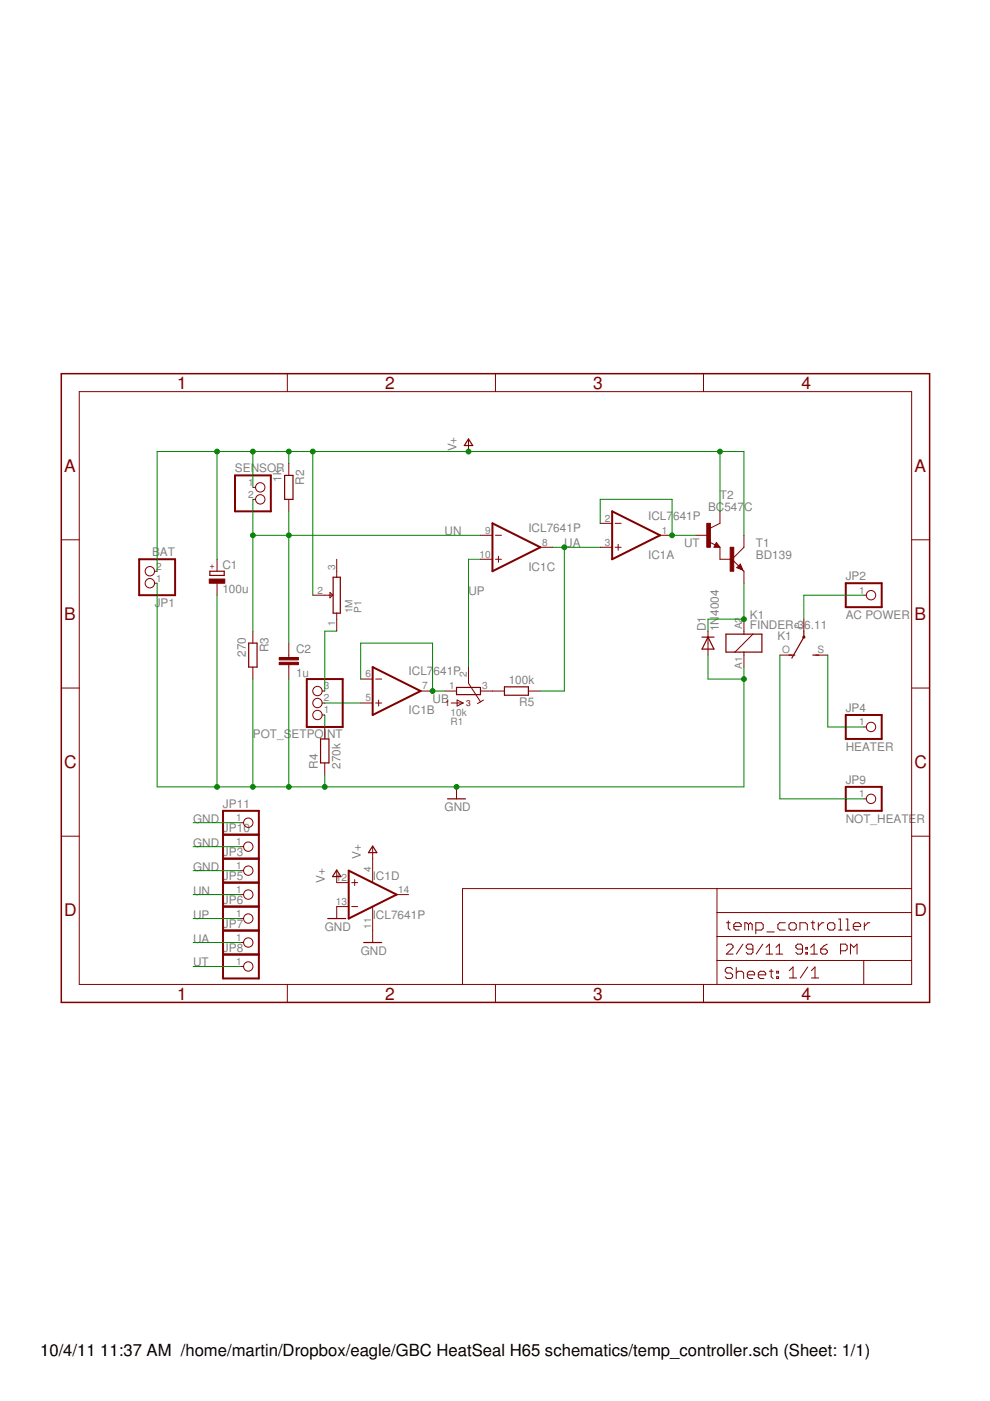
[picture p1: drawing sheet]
<svg xmlns="http://www.w3.org/2000/svg" width="210mm" height="297mm" viewBox="0 0 210 297" stroke-linecap="round" stroke-linejoin="round" font-family="sans-serif">
<g fill="#800000" stroke="#800000" stroke-width=".21">
<path d="M98.1 188.4v20.3z"/>
<path d="M98.1 188.4h53.9z"/>
<path d="M152 188.4h41.3z"/>
<path d="M183.1 203.6v5.1z"/>
<path d="M183.1 203.6h10.2z"/>
<path d="M152 203.6h31.1z"/>
<path d="M152 203.6v5.1z"/>
<path d="M152 198.6v5z"/>
<path d="M152 198.6h41.3z"/>
<path d="M152 193.5v5.1z"/>
<path d="M152 193.5h41.3z"/>
<path d="M152 188.4v5.1z"/>
<path d="M154.4 195.2v1.6z"/>
<path d="M154.4 196.8l.4 .4z"/>
<path d="M154 195.6h.8z"/>
<path d="M156 197.2h.8z"/>
<path d="M155.6 196.8l.4 .4z"/>
<path d="M155.6 196v.8z"/>
<path d="M155.6 196l.4-.4z"/>
<path d="M156 195.6h.8z"/>
<path d="M156.8 195.6l.3 .4z"/>
<path d="M157.1 196v.4z"/>
<path d="M155.6 196.4h1.5z"/>
<path d="M157.9 195.6v1.6z"/>
<path d="M157.9 195.6h.4z"/>
<path d="M158.3 195.6l.4 .4z"/>
<path d="M158.7 196v1.2z"/>
<path d="M158.7 196l.4-.4z"/>
<path d="M159.1 195.6l.4 .4z"/>
<path d="M159.5 196v1.2z"/>
<path d="M160.3 195.6v2.4z"/>
<path d="M160.3 195.6h1.1z"/>
<path d="M161.4 195.6l.4 .4z"/>
<path d="M161.8 196v.8z"/>
<path d="M161.8 196.8l-.4 .4z"/>
<path d="M160.3 197.2h1.1z"/>
<path d="M162.6 197.6h1.6z"/>
<path d="M165.3 195.6h1.2z"/>
<path d="M164.9 196l.4-.4z"/>
<path d="M164.9 196v.8z"/>
<path d="M164.9 196.8l.4 .4z"/>
<path d="M165.3 197.2h1.2z"/>
<path d="M167.7 197.2h.7z"/>
<path d="M168.8 196.8l-.4 .4z"/>
<path d="M168.8 196v.8z"/>
<path d="M168.4 195.6l.4 .4z"/>
<path d="M167.7 195.6h.7z"/>
<path d="M167.7 195.6l-.4 .4z"/>
<path d="M167.3 196v.8z"/>
<path d="M167.3 196.8l.4 .4z"/>
<path d="M169.6 195.6v1.6z"/>
<path d="M169.6 195.6h1.2z"/>
<path d="M170.8 195.6l.4 .4z"/>
<path d="M171.2 196v1.2z"/>
<path d="M172.3 195.2v1.6z"/>
<path d="M172.3 196.8l.4 .4z"/>
<path d="M172 195.6h.7z"/>
<path d="M173.5 195.6v1.6z"/>
<path d="M173.5 196.4l.8-.8z"/>
<path d="M174.3 195.6h.4z"/>
<path d="M175.8 197.2h.8z"/>
<path d="M176.6 197.2l.4-.4z"/>
<path d="M177 196v.8z"/>
<path d="M176.6 195.6l.4 .4z"/>
<path d="M175.8 195.6h.8z"/>
<path d="M175.4 196l.4-.4z"/>
<path d="M175.4 196v.8z"/>
<path d="M175.4 196.8l.4 .4z"/>
<path d="M177.8 194.9h.4z"/>
<path d="M178.2 194.9v2.3z"/>
<path d="M177.8 197.2h.8z"/>
<path d="M179.4 194.9h.3z"/>
<path d="M179.7 194.9v2.3z"/>
<path d="M179.4 197.2h.7z"/>
<path d="M181.3 197.2h.8z"/>
<path d="M180.9 196.8l.4 .4z"/>
<path d="M180.9 196v.8z"/>
<path d="M180.9 196l.4-.4z"/>
<path d="M181.3 195.6h.8z"/>
<path d="M182.1 195.6l.4 .4z"/>
<path d="M182.5 196v.4z"/>
<path d="M180.9 196.4h1.6z"/>
<path d="M183.3 195.6v1.6z"/>
<path d="M184 195.6l-.7 .8z"/>
<path d="M184 195.6h.4z"/>
<path d="M154 202.3h1.4z"/>
<path d="M155.4 200.9l-1.4 1.4z"/>
<path d="M155.4 200.5v.4z"/>
<path d="M155.1 200.2l.3 .3z"/>
<path d="M154.4 200.2h.7z"/>
<path d="M154.4 200.2l-.4 .3z"/>
<path d="M157.5 200.2l-1.4 2.1z"/>
<path d="M158.2 201.9l.4 .4z"/>
<path d="M158.6 202.3h.7z"/>
<path d="M159.3 202.3l.3-.4z"/>
<path d="M159.6 200.5v1.4z"/>
<path d="M159.3 200.2l.3 .3z"/>
<path d="M158.6 200.2h.7z"/>
<path d="M158.6 200.2l-.4 .3z"/>
<path d="M158.2 200.5v.4z"/>
<path d="M158.2 200.9l.4 .3z"/>
<path d="M158.6 201.2h1z"/>
<path d="M161.7 200.2l-1.4 2.1z"/>
<path d="M162.4 200.9l.7-.7z"/>
<path d="M163.1 200.2v2.1z"/>
<path d="M162.4 202.3h1.4z"/>
<path d="M164.5 200.9l.7-.7z"/>
<path d="M165.2 200.2v2.1z"/>
<path d="M164.5 202.3h1.4z"/>
<path d="M168.7 201.9l.4 .4z"/>
<path d="M169.1 202.3h.7z"/>
<path d="M169.8 202.3l.4-.4z"/>
<path d="M170.2 200.5v1.4z"/>
<path d="M169.8 200.2l.4 .3z"/>
<path d="M169.1 200.2h.7z"/>
<path d="M169.1 200.2l-.4 .3z"/>
<path d="M168.7 200.5v.4z"/>
<path d="M168.7 200.9l.4 .3z"/>
<path d="M169.1 201.2h1.1z"/>
<path d="M170.9 200.9h.3z"/>
<path d="M171.2 200.9v.3z"/>
<path d="M170.9 201.2h.3z"/>
<path d="M170.9 200.9v.3z"/>
<path d="M170.9 201.9h.3z"/>
<path d="M171.2 201.9v.4z"/>
<path d="M170.9 202.3h.3z"/>
<path d="M170.9 201.9v.4z"/>
<path d="M171.9 200.9l.7-.7z"/>
<path d="M172.6 200.2v2.1z"/>
<path d="M171.9 202.3h1.4z"/>
<path d="M174.7 200.5l.7-.3z"/>
<path d="M174.7 200.5l-.7 .7z"/>
<path d="M174 201.2v.7z"/>
<path d="M174 201.9l.3 .4z"/>
<path d="M174.3 202.3h.8z"/>
<path d="M175.4 201.9l-.3 .4z"/>
<path d="M175.4 201.6v.3z"/>
<path d="M175.1 201.2l.3 .4z"/>
<path d="M174 201.2h1.1z"/>
<path d="M178.2 200.2v2.1z"/>
<path d="M178.2 200.2h1.1z"/>
<path d="M179.3 200.2l.3 .3z"/>
<path d="M179.6 200.5v.7z"/>
<path d="M179.6 201.2l-.3 .4z"/>
<path d="M178.2 201.6h1.1z"/>
<path d="M180.3 200.2v2.1z"/>
<path d="M180.3 200.2l.7 .7z"/>
<path d="M181 200.9l.7-.7z"/>
<path d="M181.7 200.2v2.1z"/>
<path d="M167.4 205.8l.7-.8z"/>
<path d="M168.1 205v2.3z"/>
<path d="M167.4 207.3h1.5z"/>
<path d="M171.3 205l-1.6 2.3z"/>
<path d="M172.8 205l-.8 .8z"/>
<path d="M172.8 205v2.3z"/>
<path d="M172 207.3h1.6z"/>
<path d="M154.9 205.1l.4 .4z"/>
<path d="M154.2 205.1h.7z"/>
<path d="M153.8 205.5l.4-.4z"/>
<path d="M153.8 205.5v.4z"/>
<path d="M153.8 205.9l.4 .4z"/>
<path d="M154.2 206.3h.7z"/>
<path d="M154.9 206.3l.4 .4z"/>
<path d="M155.3 206.7v.4z"/>
<path d="M154.9 207.5l.4-.4z"/>
<path d="M154.2 207.5h.7z"/>
<path d="M153.8 207.1l.4 .4z"/>
<path d="M156.1 205.1v2.4z"/>
<path d="M156.1 206.3l.4-.4z"/>
<path d="M156.5 205.9h.8z"/>
<path d="M157.3 205.9l.4 .4z"/>
<path d="M157.7 206.3v1.2z"/>
<path d="M158.8 207.5h.8z"/>
<path d="M158.5 207.1l.3 .4z"/>
<path d="M158.5 206.3v.8z"/>
<path d="M158.5 206.3l.3-.4z"/>
<path d="M158.8 205.9h.8z"/>
<path d="M159.6 205.9l.4 .4z"/>
<path d="M160 206.3v.4z"/>
<path d="M158.5 206.7h1.5z"/>
<path d="M161.2 207.5h.8z"/>
<path d="M160.8 207.1l.4 .4z"/>
<path d="M160.8 206.3v.8z"/>
<path d="M160.8 206.3l.4-.4z"/>
<path d="M161.2 205.9h.8z"/>
<path d="M162 205.9l.3 .4z"/>
<path d="M162.3 206.3v.4z"/>
<path d="M160.8 206.7h1.5z"/>
<path d="M163.5 205.5v1.6z"/>
<path d="M163.5 207.1l.4 .4z"/>
<path d="M163.1 205.9h.8z"/>
<path d="M164.7 205.9h.4z"/>
<path d="M165.1 205.9v.4z"/>
<path d="M164.7 206.3h.4z"/>
<path d="M164.7 205.9v.4z"/>
<path d="M164.7 207.1h.4z"/>
<path d="M165.1 207.1v.4z"/>
<path d="M164.7 207.5h.4z"/>
<path d="M164.7 207.1v.4z"/>
<path d="M16.8 83v125.7z"/>
<path d="M13 114.4h3.8z"/>
<path d="M13 145.9h3.8z"/>
<path d="M13 177.3h3.8z"/>
<path d="M16.8 208.7h176.5z"/>
<path d="M60.9 208.7v3.8z"/>
<path d="M105 208.7v3.8z"/>
<path d="M149.2 208.7v3.8z"/>
<path d="M193.3 83v125.7z"/>
<path d="M193.3 114.4h3.8z"/>
<path d="M193.3 145.9h3.8z"/>
<path d="M193.3 177.3h3.8z"/>
<path d="M16.8 83h176.5z"/>
<path d="M60.9 79.2v3.8z"/>
<path d="M105 79.2v3.8z"/>
<path d="M149.2 79.2v3.8z"/>
<path d="M127.3 111h2.5z"/>
<path d="M127.3 116h2.5z"/>
<path d="M140 113.5h2.5z"/>
<path d="M131.1 115.4v1.3z"/>
<path d="M130.4 116h1.3z"/>
<path d="M130.4 111h1.3z"/>
<path d="M76.5 144h2.5z"/>
<path d="M76.5 149.1h2.5z"/>
<path d="M89.2 146.5h2.5z"/>
<path d="M80.3 148.4v1.3z"/>
<path d="M79.6 149.1h1.3z"/>
<path d="M79.6 144h1.3z"/>
<path d="M101.9 113.5h2.5z"/>
<path d="M101.9 118.6h2.5z"/>
<path d="M114.6 116h2.5z"/>
<path d="M105.7 117.9v1.3z"/>
<path d="M105 118.6h1.3z"/>
<path d="M105 113.5h1.3z"/>
<path d="M71.4 192.2h2.5z"/>
<path d="M71.4 187.1h2.5z"/>
<path d="M84.1 189.7h2.5z"/>
<path d="M75.2 186.5v1.3z"/>
<path d="M74.6 187.1h1.2z"/>
<path d="M74.6 192.2h1.2z"/>
<path d="M79 182.1v5z"/>
<path d="M79 192.2v5.1z"/>
<path d="M32.7 123.7h.6z"/>
<path d="M32.7 121.1h.6z"/>
<path d="M53.6 103.3h.6z"/>
<path d="M53.6 105.9h.6z"/>
<path d="M68.3 151.6h.6z"/>
<path d="M68.3 149.1h.6z"/>
<path d="M68.3 146.5h.6z"/>
<path d="M61.2 105.9v2.5z"/>
<path d="M61.2 98.3v2.5z"/>
<path d="M53.6 141.4v2.6z"/>
<path d="M53.6 133.8v2.6z"/>
<path d="M46 123.7v2.5z"/>
<path d="M46 118.6v2.5z"/>
<path d="M152.7 118.6h2.5z"/>
<path d="M157.7 121.1v2.6z"/>
<path d="M157.7 113.5v2.5z"/>
<path d="M157.7 116l-2.5 2.6z"/>
<path d="M155.2 118.6l1.6 1.6z"/>
<path d="M157.4 120.7l.1 .2z"/>
<path d="M157 119.6l.5 1.3z"/>
<path d="M157.5 120.9l.2 .2z"/>
<path d="M156.2 120.4l1.3 .5z"/>
<path d="M157 119.6l-.8 .8z"/>
<path d="M96.8 166.8v2.6z"/>
<path d="M99.3 93.2v2.5z"/>
<path d="M150.1 136.4v2.5z"/>
<path d="M150.1 133.8v2.6z"/>
<path d="M61.2 136.4v2.5z"/>
<path d="M61.2 141.4v2.6z"/>
<path d="M61.2 138.9v.5z"/>
<path d="M61.2 140.9v.5z"/>
<path d="M71.4 184.6v2.5z"/>
<path d="M71.4 192.2v2.6z"/>
<path d="M157.7 138.9v2.5z"/>
<path d="M157.7 131.3v2.5z"/>
<path d="M157.7 138.3v.6z"/>
<path d="M157.7 133.8v.6z"/>
<path d="M155.8 138.3l3.8-3.9z"/>
<path d="M165.4 138.9h2.5z"/>
<path d="M173 138.9h2.5z"/>
<path d="M170.4 131.3v2.5z"/>
<path d="M147.6 113.5h2.5z"/>
<path d="M152.7 116v2.6z"/>
<path d="M152.7 108.4v2.6z"/>
<path d="M150.6 112l2.1-1z"/>
<path d="M151.9 115l.8 1z"/>
<path d="M151.4 116h1.3z"/>
<path d="M151.9 115l-.5 1z"/>
<path d="M150.4 114.9l1.3 .6z"/>
<path d="M94.3 146.5h2.5z"/>
<path d="M101.9 146.5h2.5z"/>
<path d="M99.3 141.4v2.6z"/>
<path d="M99.3 144v.9z"/>
<path d="M95.7 149.1h2.5z"/>
<path d="M96.9 149.7l1.3-.6z"/>
<path d="M96.9 148.4v1.3z"/>
<path d="M96.9 148.4l1.3 .7z"/>
<path d="M99.3 144.9l2.6 3.9z"/>
<path d="M101.2 149.2l.7-.4z"/>
<path d="M101.9 148.8l.6-.4z"/>
<path d="M68.9 154.1v2.6z"/>
<path d="M68.9 161.8v2.5z"/>
<path d="M79 179.5v2.6z"/>
<path d="M79 197.3v2.5z"/>
<path d="M183.1 126.2h.6z"/>
<path d="M183.1 154.1h.6z"/>
<path d="M104.4 146.5h2.6z"/>
<path d="M112 146.5h2.6z"/>
<path d="M71.4 131.3v2.5z"/>
<path d="M71.4 118.6v2.5z"/>
<path d="M66.3 126.2h2.6z"/>
<path d="M68.9 126.2h.8z"/>
<path d="M70.5 126.2l-.5 .6z"/>
<path d="M70 125.6v1.2z"/>
<path d="M70 125.6l.5 .6z"/>
<path d="M71.4 121.1v1.3z"/>
<path d="M71.4 130v1.3z"/>
<path d="M69.7 126.2h.8z"/>
<path d="M51.1 184.6h.5z"/>
<path d="M51.1 189.7h.5z"/>
<path d="M51.1 194.8h.5z"/>
<path d="M51.1 199.8h.5z"/>
<path d="M51.1 204.9h.5z"/>
<path d="M183.1 169.4h.6z"/>
<path d="M51.1 179.5h.5z"/>
<path d="M51.1 174.4h.5z"/>
</g>
<g fill="#800000" stroke="#800000" stroke-width=".32">
<path d="M13 79.2v133.3z"/>
<path d="M13 212.5h184.1z"/>
<path d="M197.1 79.2v133.3z"/>
<path d="M13 79.2h184.1z"/>
</g>
<g fill="#800000" stroke="#800000" stroke-width=".42">
<path d="M129.8 108.4v10.2z"/>
<path d="M129.8 108.4l10.2 5.1z"/>
<path d="M129.8 118.6l10.2-5.1z"/>
<path d="M79 141.4v10.2z"/>
<path d="M79 141.4l10.2 5.1z"/>
<path d="M79 151.6l10.2-5.1z"/>
<path d="M104.4 111v10.1z"/>
<path d="M104.4 111l10.2 5z"/>
<path d="M104.4 121.1l10.2-5.1z"/>
<path d="M73.9 184.6v10.2z"/>
<path d="M73.9 194.8l10.2-5.1z"/>
<path d="M73.9 184.6l10.2 5.1z"/>
<path d="M29.5 118.6h7.6z"/>
<path d="M29.5 118.6v7.6z"/>
<path d="M29.5 126.2h7.6z"/>
<path d="M37.1 118.6v7.6z"/>
<path d="M49.8 108.4h7.6z"/>
<path d="M57.4 100.8v7.6z"/>
<path d="M49.8 100.8h7.6z"/>
<path d="M49.8 100.8v7.6z"/>
<path d="M65 144h7.7z"/>
<path d="M65 144v10.1z"/>
<path d="M65 154.1h7.7z"/>
<path d="M72.7 144v10.1z"/>
<path d="M179.3 128.7h7.6z"/>
<path d="M186.9 123.7v5z"/>
<path d="M179.3 123.7h7.6z"/>
<path d="M179.3 123.7v5z"/>
<path d="M179.3 156.7h7.6z"/>
<path d="M186.9 151.6v5.1z"/>
<path d="M179.3 151.6h7.6z"/>
<path d="M179.3 151.6v5.1z"/>
<path d="M47.3 187.1h7.6z"/>
<path d="M54.9 182.1v5z"/>
<path d="M47.3 182.1h7.6z"/>
<path d="M47.3 182.1v5z"/>
<path d="M47.3 192.2h7.6z"/>
<path d="M54.9 187.1v5.1z"/>
<path d="M47.3 187.1v5.1z"/>
<path d="M47.3 197.3h7.6z"/>
<path d="M54.9 192.2v5.1z"/>
<path d="M47.3 192.2v5.1z"/>
<path d="M47.3 202.4h7.6z"/>
<path d="M54.9 197.3v5.1z"/>
<path d="M47.3 197.3v5.1z"/>
<path d="M47.3 207.5h7.6z"/>
<path d="M54.9 202.4v5.1z"/>
<path d="M47.3 202.4v5.1z"/>
<path d="M179.3 171.9h7.6z"/>
<path d="M186.9 166.8v5.1z"/>
<path d="M179.3 166.8h7.6z"/>
<path d="M179.3 166.8v5.1z"/>
<path d="M54.9 177v5.1z"/>
<path d="M47.3 177h7.6z"/>
<path d="M47.3 177v5.1z"/>
<path d="M54.9 171.9v5.1z"/>
<path d="M47.3 171.9h7.6z"/>
<path d="M47.3 171.9v5.1z"/>
</g>
<g fill="none" stroke="#800000" stroke-width=".21">
<circle cx="55.2" cy="103.3" r=".99"/>
<circle cx="55.2" cy="105.9" r=".99"/>
<circle cx="31.8" cy="123.7" r=".99"/>
<circle cx="31.8" cy="121.1" r=".99"/>
<circle cx="184.7" cy="126.2" r=".99"/>
<circle cx="67.3" cy="151.6" r=".99"/>
<circle cx="67.3" cy="149.1" r=".99"/>
<circle cx="67.3" cy="146.5" r=".99"/>
<circle cx="184.7" cy="154.1" r=".99"/>
<circle cx="52.6" cy="174.4" r=".99"/>
<circle cx="52.6" cy="179.5" r=".99"/>
<circle cx="184.7" cy="169.4" r=".99"/>
<circle cx="52.6" cy="199.8" r=".99"/>
<circle cx="52.6" cy="184.6" r=".99"/>
<circle cx="52.6" cy="194.8" r=".99"/>
<circle cx="52.6" cy="189.7" r=".99"/>
<circle cx="52.6" cy="204.9" r=".99"/>
</g>
<g fill="#800000" stroke="#800000" stroke-width=".25">
<path d="M60.3 100.8v5.1z"/>
<path d="M62.1 100.8v5.1z"/>
<path d="M60.3 105.9h1.8z"/>
<path d="M60.3 100.8h1.8z"/>
<path d="M52.7 136.4v5z"/>
<path d="M54.5 136.4v5z"/>
<path d="M52.7 141.4h1.8z"/>
<path d="M52.7 136.4h1.8z"/>
<path d="M44.5 122h3z"/>
<path d="M47.5 121.1v.9z"/>
<path d="M44.5 121.1v.9z"/>
<path d="M44.5 121.1h3z"/>
<path d="M157 119.8l.4 .9z"/>
<path d="M157 119.8l-.5 .6z"/>
<path d="M156.5 120.4l.9 .3z"/>
<path d="M156.8 120.2l.6 .5z"/>
<path d="M156.7 120.4l.3-.3z"/>
<path d="M94.9 169.4h3.8z"/>
<path d="M99.3 93.1l.9 1.4z"/>
<path d="M99.3 93.1l-.9 1.4z"/>
<path d="M98.4 94.5h1.8z"/>
<path d="M150.1 135.1l1.3 2.5z"/>
<path d="M150.1 135.1l-1.3 2.5z"/>
<path d="M148.8 135.1h1.3z"/>
<path d="M148.8 137.6h2.6z"/>
<path d="M150.1 135.1h1.3z"/>
<path d="M71.4 184.5l.9 1.4z"/>
<path d="M71.4 184.5l-.9 1.4z"/>
<path d="M70.5 185.9h1.8z"/>
<path d="M69.5 194.8h3.8z"/>
<path d="M153.9 138.3h1.9z"/>
<path d="M161.5 134.4v3.9z"/>
<path d="M159.6 134.4h1.9z"/>
<path d="M153.9 134.4v3.9z"/>
<path d="M157.7 138.3h3.8z"/>
<path d="M153.9 134.4h3.8z"/>
<path d="M155.8 138.3h1.9z"/>
<path d="M157.7 134.4h1.9z"/>
<path d="M167.3 138.9h1.2z"/>
<path d="M172.3 138.9h1.3z"/>
<path d="M170.4 135.1l-2.5 4.4z"/>
<path d="M170.4 133.8v1.3z"/>
<path d="M151.6 115.9h.8z"/>
<path d="M151.9 115.3l.5 .6z"/>
<path d="M151.9 115.3l-.3 .5z"/>
<path d="M151.6 115.8h.4z"/>
<path d="M151.9 115.5l.1 .3z"/>
<path d="M96.8 147.3h5.1z"/>
<path d="M96.8 145.8h5.1z"/>
<path d="M101.9 145.8v1.5z"/>
<path d="M96.8 145.8v1.5z"/>
<path d="M69.7 156.7v5.1z"/>
<path d="M68 156.7v5.1z"/>
<path d="M68 156.7h1.7z"/>
<path d="M68 161.8h1.7z"/>
<path d="M79 179.4l.9 1.4z"/>
<path d="M79 179.4l-.9 1.4z"/>
<path d="M78.1 180.8h1.8z"/>
<path d="M77.1 199.8h3.8z"/>
<path d="M107 145.6h5z"/>
<path d="M107 147.4h5z"/>
<path d="M107 145.6v1.8z"/>
<path d="M112 145.6v1.8z"/>
<path d="M71.4 130h.8z"/>
<path d="M70.6 122.4h.8z"/>
<path d="M72.2 122.4v7.6z"/>
<path d="M70.6 122.4v7.6z"/>
<path d="M71.4 122.4h.8z"/>
<path d="M70.6 130h.8z"/>
</g>
<g fill="#800000" stroke="#800000" stroke-width=".21">
<path d="M44.4 122.8h3.3v.9h-3.3z"/>
<path d="M154.8 116h.8v5.1h-.8z"/>
<path d="M59.2 140.4h4.1v.5h-4.1z"/>
<path d="M59.2 139.4h4.1v.5h-4.1z"/>
<path d="M149.9 111h.7v5h-.7z"/>
</g>
<circle cx="170.4" cy="135.1" r=".13" fill="none" stroke="#800000" stroke-width=".42"/>
<g fill="#008000" stroke="#008000" stroke-width=".21">
<path d="M157.7 123.7v7.6z"/>
<path d="M150.1 131.3v2.5z"/>
<path d="M150.1 131.3h7.6z"/>
<path d="M150.1 138.9v5.1z"/>
<path d="M157.7 141.4v2.6z"/>
<path d="M150.1 144h7.6z"/>
<path d="M157.7 144v22.8z"/>
<path d="M96.8 166.8h60.9z"/>
<path d="M61.2 144v22.8z"/>
<path d="M53.6 166.8h7.6z"/>
<path d="M53.6 144v22.8z"/>
<path d="M46 166.8h7.6z"/>
<path d="M46 126.2v40.6z"/>
<path d="M33.3 123.7v43.1z"/>
<path d="M33.3 166.8h12.7z"/>
<path d="M61.2 166.8h7.7z"/>
<path d="M68.9 166.8h27.9z"/>
<path d="M68.9 164.3v2.5z"/>
<path d="M40.9 184.6h10.2z"/>
<path d="M40.9 179.5h10.2z"/>
<path d="M40.9 174.4h10.2z"/>
<path d="M157.7 95.7v17.8z"/>
<path d="M152.7 95.7h5z"/>
<path d="M152.7 95.7v12.7z"/>
<path d="M99.3 95.7h53.4z"/>
<path d="M53.6 95.7v7.6z"/>
<path d="M61.2 95.7v2.6z"/>
<path d="M53.6 95.7h7.6z"/>
<path d="M46 95.7h7.6z"/>
<path d="M46 95.7v22.9z"/>
<path d="M33.3 95.7h12.7z"/>
<path d="M33.3 95.7v25.4z"/>
<path d="M61.2 95.7h5.1z"/>
<path d="M66.3 95.7h33z"/>
<path d="M66.3 95.7v30.5z"/>
<path d="M117.1 116h2.6z"/>
<path d="M119.7 116v30.5z"/>
<path d="M119.7 116h7.6z"/>
<path d="M114.6 146.5h5.1z"/>
<path d="M40.9 199.8h10.2z"/>
<path d="M53.6 105.9v7.6z"/>
<path d="M61.2 108.4v5.1z"/>
<path d="M61.2 113.5v22.9z"/>
<path d="M53.6 113.5h7.6z"/>
<path d="M53.6 113.5v20.3z"/>
<path d="M61.2 113.5h40.7z"/>
<path d="M40.9 189.7h10.2z"/>
<path d="M99.3 118.6h2.6z"/>
<path d="M99.3 118.6v22.8z"/>
<path d="M40.9 194.8h10.2z"/>
<path d="M68.9 151.6v2.5z"/>
<path d="M91.7 136.4v10.1z"/>
<path d="M76.5 136.4h15.2z"/>
<path d="M91.7 146.5h2.6z"/>
<path d="M76.5 136.4v7.6z"/>
<path d="M68.9 149.1h7.6z"/>
<path d="M142.5 105.9v7.6z"/>
<path d="M127.3 105.9h15.2z"/>
<path d="M127.3 105.9v5.1z"/>
<path d="M142.5 113.5h5.1z"/>
<path d="M40.9 204.9h10.2z"/>
<path d="M170.4 126.2v5.1z"/>
<path d="M170.4 126.2h12.7z"/>
<path d="M175.5 138.9v15.2z"/>
<path d="M175.5 154.1h7.6z"/>
<path d="M68.9 133.8v12.7z"/>
<path d="M68.9 133.8h2.5z"/>
<path d="M165.4 169.4h17.7z"/>
<path d="M165.4 138.9v30.5z"/>
<circle cx="157.7" cy="131.3" r=".51"/>
<circle cx="157.7" cy="144" r=".51"/>
<circle cx="53.6" cy="166.8" r=".51"/>
<circle cx="46" cy="166.8" r=".51"/>
<circle cx="61.2" cy="166.8" r=".51"/>
<circle cx="96.8" cy="166.8" r=".51"/>
<circle cx="68.9" cy="166.8" r=".51"/>
<circle cx="152.7" cy="95.7" r=".51"/>
<circle cx="53.6" cy="95.7" r=".51"/>
<circle cx="46" cy="95.7" r=".51"/>
<circle cx="61.2" cy="95.7" r=".51"/>
<circle cx="99.3" cy="95.7" r=".51"/>
<circle cx="66.3" cy="95.7" r=".51"/>
<circle cx="119.7" cy="116" r=".51"/>
<circle cx="61.2" cy="113.5" r=".51"/>
<circle cx="53.6" cy="113.5" r=".51"/>
<circle cx="91.7" cy="146.5" r=".51"/>
<circle cx="142.5" cy="113.5" r=".51"/>
</g>
<g font-size="3.7" fill="#800000">
<text x="37.6" y="82.4">1</text>
<text x="81.7" y="82.4">2</text>
<text x="125.8" y="82.4">3</text>
<text x="169.9" y="82.4">4</text>
<text x="13.6" y="100">A</text>
<text x="193.9" y="100">A</text>
<text x="13.6" y="131.5">B</text>
<text x="193.9" y="131.5">B</text>
<text x="13.6" y="162.9">C</text>
<text x="193.9" y="162.9">C</text>
<text x="13.6" y="194.3">D</text>
<text x="193.9" y="194.3">D</text>
<text x="37.6" y="211.9">1</text>
<text x="81.7" y="211.9">2</text>
<text x="125.8" y="211.9">3</text>
<text x="169.9" y="211.9">4</text>
</g>
<g font-size="3.5">
<text x="8.5" y="287.5">10/4/11</text>
<text x="21.3" y="287.5">11:37 AM /home/martin/Dropbox/eagle/GBC HeatSeal H65 schematics/temp_controller.sch (Sheet: 1/1)</text>
</g>
<g font-size="2.5" fill="#808080">
<text x="96.8" y="95.7" transform="rotate(-90 96.8 95.7)">V+</text>
<text x="49.8" y="100.2">SENSOR</text>
<text x="59.7" y="102.2" transform="rotate(-90 59.7 102.2)">1k</text>
<text x="64.5" y="102.7" transform="rotate(-90 64.5 102.7)">R2</text>
<text x="152.7" y="105.9">T2</text>
<text x="94.3" y="113.5">UN</text>
<text x="112" y="112.7">ICL7641P</text>
<text x="137.4" y="110.2">ICL7</text>
<text x="142.7" y="110.2">641P</text>
<text x="150.1" y="108.4">BC547</text>
<text x="157.8" y="108.4">C</text>
<text x="32.3" y="117.8">B</text>
<text x="33.9" y="117.8">AT</text>
<text x="119.6" y="116">UA</text>
<text x="137.4" y="118.5">IC1A</text>
<text x="145" y="116">UT</text>
<text x="160.3" y="118.6">BD139</text>
<text x="160.3" y="116">T1</text>
<text x="47.1" y="125.7">100u</text>
<text x="47.1" y="120.6">C1</text>
<text x="112" y="121">IC1C</text>
<text x="179.3" y="123">JP2</text>
<text x="32.8" y="128.6">J</text>
<text x="34" y="128.6">P1</text>
<text x="99.3" y="126.2">UP</text>
<text x="152.4" y="130.6" transform="rotate(-90 152.4 130.6)">4004</text>
<text x="159" y="131.3">K1</text>
<text x="179.3" y="131.3">AC POWER</text>
<text x="149.6" y="133.8" transform="rotate(-90 149.6 133.8)">D1</text>
<text x="152.4" y="133.8" transform="rotate(-90 152.4 133.8)">1N</text>
<text x="159" y="133.4">FINDER-3</text>
<text x="164.8" y="135.6">K1</text>
<text x="170.5" y="133.4">6.11</text>
<text x="52.1" y="139.3" transform="rotate(-90 52.1 139.3)">270</text>
<text x="56.9" y="138.3" transform="rotate(-90 56.9 138.3)">R3</text>
<text x="62.8" y="143.6">1u</text>
<text x="62.8" y="138.5">C2</text>
<text x="86.6" y="143.2">ICL7</text>
<text x="91.9" y="143.2">641P</text>
<text x="91.7" y="149">UB</text>
<text x="107.9" y="145">100k</text>
<text x="110.1" y="149.8">R5</text>
<text x="86.6" y="151.5">IC1B</text>
<text x="179.3" y="151">JP4</text>
<text x="53.6" y="156.5">POT_S</text>
<text x="61.8" y="156.5">ETPOI</text>
<text x="69.3" y="156.5">NT</text>
<text x="179.3" y="159.2">HEATER</text>
<text x="67.4" y="163" transform="rotate(-90 67.4 163)">R4</text>
<text x="72.2" y="163" transform="rotate(-90 72.2 163)">270k</text>
<text x="179.3" y="166.2">JP9</text>
<text x="47.3" y="171.3">JP11</text>
<text x="94.3" y="171.9">GND</text>
<text x="40.9" y="179.5">GND</text>
<text x="40.9" y="174.4">GND</text>
<text x="47.3" y="176.3">JP10</text>
<text x="179.3" y="174.4">NOT_HEATER</text>
<text x="40.9" y="184.6">GND</text>
<text x="47.3" y="181.4">JP3</text>
<text x="76.5" y="182.1" transform="rotate(-90 76.5 182.1)">V+</text>
<text x="40.9" y="189.7">UN</text>
<text x="47.3" y="186.5">JP5</text>
<text x="47.3" y="191.6">JP6</text>
<text x="68.9" y="187.1" transform="rotate(-90 68.9 187.1)">V+</text>
<text x="79" y="186.5">I</text>
<text x="79.7" y="186.5">C1D</text>
<text x="40.9" y="194.8">UP</text>
<text x="47.3" y="196.7">JP7</text>
<text x="68.9" y="197.3">GND</text>
<text x="79" y="194.8">I</text>
<text x="79.7" y="194.8">CL7641P</text>
<text x="40.9" y="199.8">UA</text>
<text x="47.3" y="201.7">JP8</text>
<text x="76.5" y="202.4">GND</text>
<text x="40.9" y="204.9">UT</text>
</g>
<g font-size="2.1" fill="#808080">
<text x="52.6" y="103">1</text>
<text x="52.6" y="105.5">2</text>
<text x="102.9" y="113.1">9</text>
<text x="128.3" y="110.6">2</text>
<text x="140.3" y="113.1">1</text>
<text x="101.7" y="118.2">10</text>
<text x="114.9" y="115.7">8</text>
<text x="128.3" y="115.7">3</text>
<text x="33.1" y="123.3">1</text>
<text x="33.1" y="120.8">2</text>
<text x="67.3" y="125.8">2</text>
<text x="71" y="120.8" transform="rotate(-90 71 120.8)">3</text>
<text x="182.1" y="125.8">1</text>
<text x="74.7" y="130" transform="rotate(-90 74.7 130)">1M</text>
<text x="76.6" y="130" transform="rotate(-90 76.6 130)">P1</text>
<text x="71" y="132.8" transform="rotate(-90 71 132.8)">1</text>
<text x="157.4" y="133.5" transform="rotate(-90 157.4 133.5)">A2</text>
<text x="170.1" y="133.5" transform="rotate(-90 170.1 133.5)">P</text>
<text x="77.5" y="143.6">6</text>
<text x="99" y="143.6" transform="rotate(-90 99 143.6)">2</text>
<text x="157.4" y="141.9" transform="rotate(-90 157.4 141.9)">A1</text>
<text x="165.9" y="138.5">O</text>
<text x="173.3" y="138.5">S</text>
<text x="68.7" y="148.7">2</text>
<text x="68.7" y="146.2">3</text>
<text x="77.5" y="148.7">5</text>
<text x="89.5" y="146.2">7</text>
<text x="95.3" y="146.2">1</text>
<text x="102.2" y="146.2">3</text>
<text x="68.7" y="151.2">1</text>
<text x="95.5" y="151.8">10k</text>
<text x="95.5" y="153.7">R1</text>
<text x="182.1" y="153.8">1</text>
<text x="182.1" y="169">1</text>
<text x="50.1" y="179.2">1</text>
<text x="50.1" y="174.1">1</text>
<text x="50.1" y="184.2">1</text>
<text x="78.7" y="184.8" transform="rotate(-90 78.7 184.8)">4</text>
<text x="50.1" y="189.3">1</text>
<text x="71.2" y="191.9">13</text>
<text x="71.2" y="186.8">12</text>
<text x="84.5" y="189.3">14</text>
<text x="50.1" y="194.4">1</text>
<text x="78.7" y="196.9" transform="rotate(-90 78.7 196.9)">11</text>
<text x="50.1" y="199.5">1</text>
<text x="50.1" y="204.6">1</text>
</g>
<g font-size="1.8" fill="#800000">
<text x="45.4" y="120.7" transform="rotate(-90 45.4 120.7)">+</text>
<text x="94.4" y="149.7">1</text>
<text x="98.8" y="149.7">3</text>
</g>
</svg>
